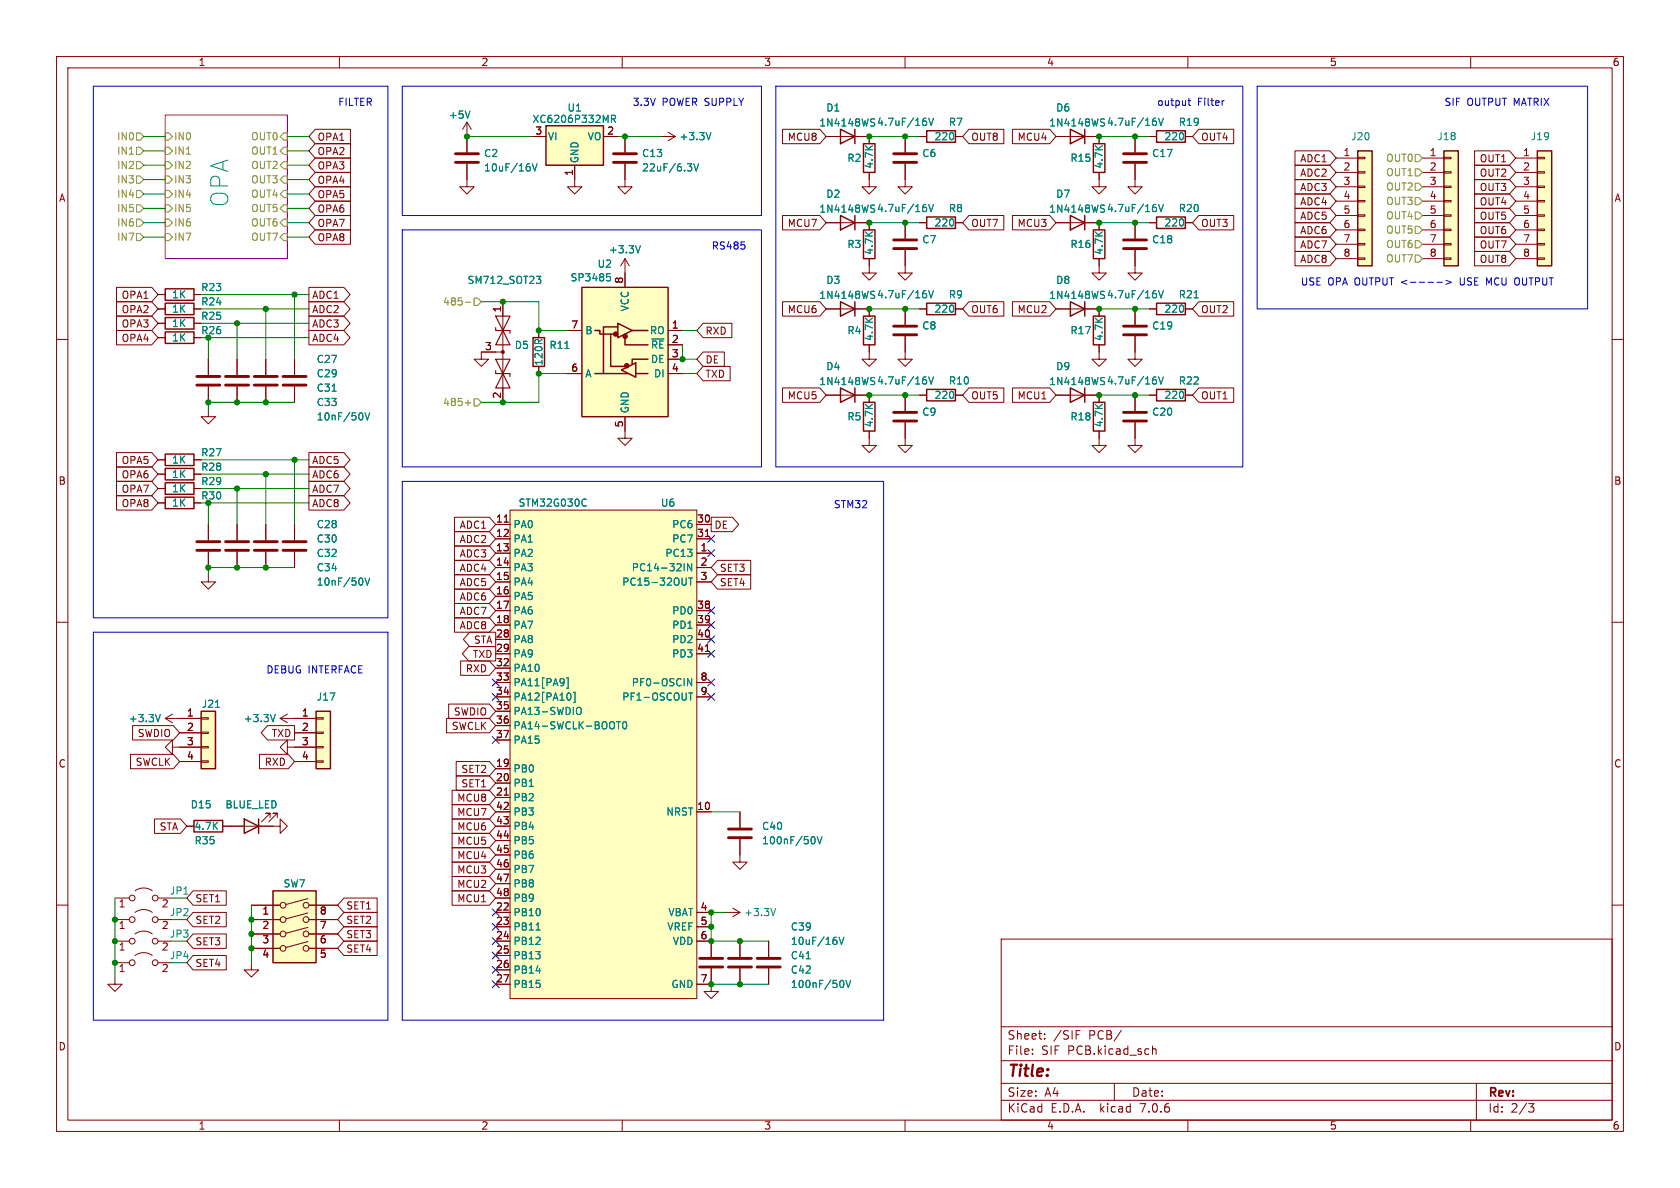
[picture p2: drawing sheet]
<svg xmlns="http://www.w3.org/2000/svg" width="297mm" height="210mm" viewBox="0 0 297 210" stroke-linecap="round" stroke-linejoin="round" font-family="sans-serif">
<g fill="none" stroke="#840000" stroke-width=".18">
<path d="M10 10h277v190h-277zM12 12h273v186h-273zM60 10v2M110 10v2M160 10v2M210 10v2M260 10v2M55.7 35.6h6.3v2.5h-6.3l-1.1-1.3zM55.7 38.1h6.3v2.5h-6.3l-1.1-1.2zM55.7 27.9h6.3v2.6h-6.3l-1.1-1.3zM55.7 30.5h6.3v2.5h-6.3l-1.1-1.2zM55.7 33h6.3v2.6h-6.3l-1.1-1.3z"/>
<path d="M55.7 25.4h6.3v2.5h-6.3l-1.1-1.2zM55.7 22.9h6.3v2.5h-6.3l-1.1-1.3zM82.5 29v4h1.3l-1.3 1.3-1.2-1.3h1.2M82.5 21.6l-.7 1.3M82.5 21.6v5.3M82.5 21.6l.8 1.3M94 24.1h2.5M101.6 29.2v3.8h1.3l-1.3 1.3-1.3-1.3h1.3M106.7 24.1h2.5M110.5 29v4h1.3l-1.3 1.3-1.3-1.3h1.3M110.5 24.1v2.8M116.8 24.1h2.6"/>
<path d="M118.1 23.4l1.3 .7M119.4 24.1l-1.3 .8M138.3 38.1h6.6l1.1 1.3-1.1 1.2h-6.6zM138.3 22.9h6.6l1.1 1.2-1.1 1.3h-6.6zM146 24.1h7.7v1.3M146 39.4h7.7v1.2M153.7 30.5v2.5h1.2l-1.2 1.3-1.3-1.3h1.3M160 29v4h1.3l-1.3 1.3-1.3-1.3h1.3M160 24.1v2.8M160 39.4v2.8M162.6 24.1h1.2M162.6 39.4h1.2"/>
<path d="M168.9 24.1h1.3M168.9 39.4h1.3M171.3 22.9h6.2v2.5h-6.2l-1.1-1.3zM171.3 38.1h6.2v2.5h-6.2l-1.1-1.2zM179 22.9h6.6l1.1 1.2-1.1 1.3h-6.6zM179 38.1h6.6l1.1 1.3-1.1 1.2h-6.6zM186.7 24.1h7.6v1.3M186.7 39.4h7.6v1.2M194.3 30.5v2.5h1.3l-1.3 1.3-1.3-1.3h1.3M200.7 29v4h1.2l-1.2 1.3-1.3-1.3h1.3M200.7 24.1v2.8M200.7 39.4v2.8"/>
<path d="M203.2 24.1h1.3M203.2 39.4h1.3M209.5 24.1h1.3M209.5 39.4h1.3M211.9 22.9h6.2v2.5h-6.2l-1.1-1.3zM211.9 38.1h6.2v2.5h-6.2l-1.1-1.2zM228.9 39.4h6.2l1.1 1.2-1.1 1.3h-6.2zM228.9 31.7h6.2l1.1 1.3-1.1 1.3h-6.2zM228.9 26.7h6.2l1.1 1.2-1.1 1.3h-6.2zM228.9 29.2h6.2l1.1 1.3-1.1 1.3h-6.2zM228.9 36.8h6.2l1.1 1.3-1.1 1.3h-6.2zM228.9 34.3h6.2l1.1 1.3-1.1 1.2h-6.2z"/>
<path d="M236.2 27.9h3.8M236.2 30.5h3.8M236.2 33h3.8M236.2 35.6h3.8M236.2 38.1h3.8M240 38h1.3v.2h-1.3zM240 35.4h1.3v.3h-1.3zM240 32.9h1.3v.2h-1.3zM240 30.4h1.3v.2h-1.3zM240 27.8h1.3v.3h-1.3zM251.5 27.9h3.8M251.5 30.5h3.8"/>
<path d="M251.5 33h3.8M251.5 35.6h3.8M251.5 38.1h3.8M255.3 38h1.2v.2h-1.2zM255.3 35.4h1.2v.3h-1.2zM255.3 32.9h1.2v.2h-1.2zM255.3 30.4h1.2v.2h-1.2zM255.3 27.8h1.2v.3h-1.2zM260.7 29.2h6.2l1.1 1.3-1.1 1.3h-6.2zM260.7 36.8h6.2l1.1 1.3-1.1 1.3h-6.2zM260.7 26.7h6.2l1.1 1.2-1.1 1.3h-6.2zM260.7 31.7h6.2l1.1 1.3-1.1 1.3h-6.2z"/>
<path d="M260.7 39.4h6.2l1.1 1.2-1.1 1.3h-6.2zM260.7 34.3h6.2l1.1 1.3-1.1 1.2h-6.2zM268 27.9h3.8M268 30.5h3.8M268 33h3.8M268 35.6h3.8M268 38.1h3.8M271.8 38h1.2v.2h-1.2zM271.8 35.4h1.2v.3h-1.2zM271.8 32.9h1.2v.2h-1.2zM271.8 30.4h1.2v.2h-1.2zM271.8 27.8h1.2v.3h-1.2z"/>
<path d="M10 60h2M20.6 55.9h6.2l1.1 1.3-1.1 1.2h-6.2zM20.6 58.4h6.2l1.1 1.3-1.1 1.3h-6.2zM20.6 50.8h6.2l1.1 1.3-1.1 1.2h-6.2zM20.6 53.3h6.2l1.1 1.3-1.1 1.3h-6.2zM27.9 54.6h1.3M27.9 52.1h1.3M27.9 59.7h1.3M27.9 57.2h1.3M34.3 54.6h1.3M34.3 52.1h1.3M34.3 59.7h1.3"/>
<path d="M34.3 57.2h1.3M54.6 58.4h6.2l1.1 1.3-1.1 1.3h-6.2zM54.6 55.9h6.2l1.1 1.3-1.1 1.2h-6.2zM54.6 53.3h6.2l1.1 1.3-1.1 1.3h-6.2zM54.6 50.8h6.2l1.1 1.3-1.1 1.2h-6.2zM55.7 40.6h6.3v2.6h-6.3l-1.1-1.3zM88.9 53.3v17.8M95.2 58.4v1.3M100.3 58.4h2.6M109.2 57.8h.1M110.5 45.7v5.1M110.5 45.7l.8 1.3"/>
<path d="M110.5 45.7l-.8 1.3M118.1 58.4h2.5M124.3 57.1h5.1v2.6h-5.1l-1.1-1.3zM138.3 53.3h6.6l1.1 1.3-1.1 1.3h-6.6zM146 54.6h7.7v1.3M153.7 45.7v2.6h1.2l-1.2 1.2-1.3-1.2h1.3M160 59.4v4.1h1.3l-1.3 1.3-1.3-1.3h1.3M160 44.2v4.1h1.3l-1.3 1.2-1.3-1.2h1.3M160 54.6v2.8M162.6 54.6h1.2M168.9 54.6h1.3M171.3 53.3h6.2v2.6h-6.2l-1.1-1.3z"/>
<path d="M179 53.3h6.6l1.1 1.3-1.1 1.3h-6.6zM186.7 54.6h7.6v1.3M194.3 45.7v2.6h1.3l-1.3 1.2-1.3-1.2h1.3M200.7 44.2v4.1h1.2l-1.2 1.2-1.3-1.2h1.3M200.7 59.4v4.1h1.2l-1.2 1.3-1.3-1.3h1.3M200.7 54.6v2.8M203.2 54.6h1.3M209.5 54.6h1.3M211.9 53.3h6.2v2.6h-6.2l-1.1-1.3zM228.9 41.9h6.2l1.1 1.3-1.1 1.3h-6.2zM228.9 44.4h6.2l1.1 1.3-1.1 1.3h-6.2zM236.2 40.6h3.8"/>
<path d="M236.2 43.2h3.8M236.2 45.7h3.8M240 45.6h1.3v.2h-1.3zM240 43.1h1.3v.2h-1.3zM240 40.5h1.3v.3h-1.3zM251.5 40.6h3.8M251.5 43.2h3.8M251.5 45.7h3.8M255.3 45.6h1.2v.2h-1.2zM255.3 43.1h1.2v.2h-1.2zM255.3 40.5h1.2v.3h-1.2zM260.7 41.9h6.2l1.1 1.3-1.1 1.3h-6.2z"/>
<path d="M260.7 44.4h6.2l1.1 1.3-1.1 1.3h-6.2zM268 40.6h3.8M268 43.2h3.8M268 45.7h3.8M271.8 45.6h1.2v.2h-1.2zM271.8 43.1h1.2v.2h-1.2zM271.8 40.5h1.2v.3h-1.2zM285 60h2M36.8 72.4v1.3h1.3l-1.3 1.2-1.2-1.2h1.2M36.8 63.5v2.8M36.8 68.3v2.8M41.9 63.5v2.8"/>
<path d="M41.9 68.3v2.8M47 63.5v2.8M47 68.3v2.8M52.1 63.5v2.8M52.1 68.3v2.8M88.9 62.2h-3.8v1.3h-1.3l1.3 1.3 1.3-1.3h-1.3M95.2 64.8v1.2M100.3 66h2.6M110.5 73.7v3.8h-1.3l1.3 1.2 1.3-1.2h-1.3M118.1 61h2.5M118.1 63.5h2.5M118.1 66h2.5"/>
<path d="M124.3 64.8h4.8v2.5h-4.8l-1.1-1.3zM124.3 62.2h3.8v2.6h-3.8l-1.1-1.3zM138.3 68.6h6.6l1.1 1.3-1.1 1.2h-6.6zM146 69.9h7.7v1.2M153.7 61v2.5h1.2l-1.2 1.3-1.3-1.3h1.3M153.7 76.2v2.5h1.2l-1.2 1.3-1.3-1.3h1.3M160 74.7v4h1.3l-1.3 1.3-1.3-1.3h1.3M160 69.9v2.7M162.6 69.9h1.2M168.9 69.9h1.3M171.3 68.6h6.2v2.5h-6.2l-1.1-1.2zM179 68.6h6.6l1.1 1.3-1.1 1.2h-6.6z"/>
<path d="M186.7 69.9h7.6v1.2M194.3 61v2.5h1.3l-1.3 1.3-1.3-1.3h1.3M194.3 76.2v2.5h1.3l-1.3 1.3-1.3-1.3h1.3M200.7 74.7v4h1.2l-1.2 1.3-1.3-1.3h1.3M200.7 69.9v2.7M203.2 69.9h1.3M209.5 69.9h1.3M211.9 68.6h6.2v2.5h-6.2l-1.1-1.2zM20.6 87.6h6.2l1.1 1.3-1.1 1.3h-6.2zM20.6 80h6.2l1.1 1.3-1.1 1.3h-6.2zM20.6 85.1h6.2l1.1 1.3-1.1 1.2h-6.2zM20.6 82.5h6.2l1.1 1.3-1.1 1.3h-6.2z"/>
<path d="M27.9 81.3h1.3M27.9 86.4h1.3M27.9 83.8h1.3M27.9 88.9h1.3M34.3 81.3h1.3M34.3 86.4h1.3M34.3 83.8h1.3M34.3 88.9h1.3M36.8 92.7v2.8M36.8 97.5v2.8M41.9 92.7v2.8M41.9 97.5v2.8"/>
<path d="M47 92.7v2.8M47 97.5v2.8M52.1 92.7v2.8M52.1 97.5v2.8M54.6 80h6.2l1.1 1.3-1.1 1.3h-6.2zM54.6 82.5h6.2l1.1 1.3-1.1 1.3h-6.2zM54.6 85.1h6.2l1.1 1.3-1.1 1.2h-6.2zM54.6 87.6h6.2l1.1 1.3-1.1 1.3h-6.2zM80.3 96.5h6.2l1.1 1.3-1.1 1.3h-6.2zM80.3 94h6.2l1.1 1.3-1.1 1.2h-6.2zM80.3 99.1h6.2l1.1 1.2-1.1 1.3h-6.2zM80.3 91.4h6.2l1.1 1.3-1.1 1.3h-6.2z"/>
<path d="M87.6 97.8h2.6M87.6 92.7h2.6M87.6 95.3h2.6M89.1 92.3h.8M90.2 90.2h33v86.3h-33zM123.2 97.8h2.5M123.2 92.7h2.5M123.2 95.3h2.5M124.7 94.8h.7M125.7 91.4h3.8l1.1 1.3-1.1 1.3h-3.8zM126.8 99.1h5.9v2.5h-5.9l-1.1-1.3zM10 110h2"/>
<path d="M36.8 101.6v1.3h1.3l-1.3 1.2-1.2-1.2h1.2M80.3 104.1h6.2l1.1 1.3-1.1 1.3h-6.2zM80.3 101.6h6.2l1.1 1.3-1.1 1.2h-6.2zM80.3 109.2h6.2l1.1 1.3-1.1 1.3h-6.2zM80.3 106.7h6.2l1.1 1.3-1.1 1.2h-6.2zM81.4 116.8h5.1l1.1 1.3-1.1 1.3h-5.1zM82.8 114.3h4.8v2.5h-4.8l-1.1-1.2zM83 111.8h4.6v2.5h-4.6l-1.1-1.3zM87.6 100.3h2.6M87.6 102.9h2.6M87.6 105.4h2.6M87.6 108h2.6"/>
<path d="M87.6 110.5h2.6M87.6 113h2.6M87.6 115.6h2.6M87.6 118.1h2.6M123.2 100.3h2.5M123.2 102.9h2.5M123.2 108h2.5M123.2 110.5h2.5M123.2 113h2.5M123.2 115.6h2.5M124.7 115.2h.7M126.8 101.6h5.9v2.5h-5.9l-1.1-1.2z"/>
<path d="M285 110h2M23.1 133.3h7.5l1.1 1.3-1.1 1.3h-7.5zM23.4 128.3h7.2l1.1 1.2-1.1 1.3h-7.2zM29.2 127h6.4M29.2 127l1.3 .8M30.5 132.1v-1.3l-1.3 1.3 1.3 1.3v-1.3h5.1M30.5 126.2l-1.3 .8M31.7 129.5h3.9M31.7 134.6h3.9M35.6 134.5h1.2v.2h-1.2zM35.6 132h1.2v.2h-1.2zM35.6 129.4h1.2v.3h-1.2z"/>
<path d="M35.6 126.9h1.2v.2h-1.2zM45.9 133.3h5.1l1.1 1.3-1.1 1.3h-5.1zM47.3 128.3h4.8v2.5h-4.8l-1.1-1.3zM49.5 127h6.4M49.5 127l1.3 .8M50.8 132.1v-1.3l-1.3 1.3 1.3 1.3v-1.3h5.1M50.8 126.2l-1.3 .8M52.1 129.5h3.8M52.1 134.6h3.8M55.9 134.5h1.2v.2h-1.2zM55.9 132h1.2v.2h-1.2zM55.9 129.4h1.2v.3h-1.2z"/>
<path d="M55.9 126.9h1.2v.2h-1.2zM79 127h7.5l1.1 1.3-1.1 1.2h-7.5zM79.3 124.5h7.2l1.1 1.2-1.1 1.3h-7.2zM79.9 139.7h6.6l1.1 1.3-1.1 1.2h-6.6zM80.6 137.2h5.9l1.1 1.2-1.1 1.3h-5.9zM80.6 134.6h5.9l1.1 1.3-1.1 1.3h-5.9zM87.6 135.9h2.6M87.6 138.4h2.6M87.6 120.7h2.6M87.6 123.2h2.6M87.6 125.7h2.6M87.6 128.3h2.6"/>
<path d="M87.6 130.8h2.6M123.2 120.7h2.5M123.2 123.2h2.5M10 160h2M20.3 158.8h2.6M23.9 157.5a2.54 2.54 0 0 1 3 0M27.3 144.8h4.6l1.1 1.3-1.1 1.2h-4.6zM27.9 158.8h2.6M33 146.1h1.3M34.1 157.5h5.9v2.5h-5.9l-1.1-1.2zM39.4 146.1h10.1v-1.3l1.3 1.3-1.3 1.2v-1.2M47.8 144.5v-.7h-.8h.8l-1.6 1.5"/>
<path d="M49 144.5v-.7h-.7h.7l-1.5 1.5M54.4 158.9l-3.9 1M60.8 158.7h5.9v2.6h-5.9l-1.1-1.3zM79.9 154.9h6.6l1.1 1.3-1.1 1.3h-6.6zM79.9 152.4h6.6l1.1 1.3-1.1 1.2h-6.6zM79.9 147.3h6.6l1.1 1.3-1.1 1.3h-6.6zM79.9 149.9h6.6l1.1 1.2-1.1 1.3h-6.6zM79.9 157.5h6.6l1.1 1.3-1.1 1.2h-6.6zM79.9 142.2h6.6l1.1 1.3-1.1 1.3h-6.6zM79.9 144.8h6.6l1.1 1.3-1.1 1.2h-6.6zM87.6 146.1h2.6M87.6 143.5h2.6"/>
<path d="M87.6 141h2.6M87.6 148.6h2.6M87.6 151.1h2.6M87.6 153.7h2.6M87.6 156.2h2.6M87.6 158.8h2.6M89.1 140.6h.8M123.2 143.5h2.5M130.8 148.3v4.1h1.3l-1.3 1.3-1.3-1.3h1.3M130.8 143.5v2.8M285 160h2M20.3 172.7v1.3h1.3l-1.3 1.3-1.3-1.3h1.3"/>
<path d="M20.3 162.6h2.6M20.3 166.4h2.6M20.3 170.2h2.6M23.9 161.3a2.54 2.54 0 0 1 3 0M23.9 165.1a2.54 2.54 0 0 1 3 0M23.9 168.9a2.54 2.54 0 0 1 3 0M27.9 162.6h2.6M27.9 166.4h2.6M27.9 170.2h2.6M34.1 165.1h5.9v2.5h-5.9l-1.1-1.2zM34.1 168.9h5.9v2.6h-5.9l-1.1-1.3zM34.1 161.3h5.9v2.5h-5.9l-1.1-1.2z"/>
<path d="M44.4 170.2v1.3h1.3l-1.3 1.2-1.2-1.2h1.2M44.4 160h5.1M44.4 162.6h5.1M44.4 165.1h5.1M44.4 167.6h5.1M54.4 166.4l-3.9 1.1M54.4 163.9l-3.9 1.1M54.4 161.4l-3.9 1M54.6 160h5.1M54.6 162.6h5.1M54.6 165.1h5.1M54.6 167.6h5.1"/>
<path d="M60.8 166.4h5.9v2.5h-5.9l-1.1-1.3zM60.8 163.8h5.9v2.6h-5.9l-1.1-1.3zM60.8 161.3h5.9v2.5h-5.9l-1.1-1.2zM87.6 166.4h2.6M87.6 161.3h2.6M87.6 163.8h2.6M87.6 168.9h2.6M87.6 171.5h2.6M87.6 174h2.6M123.2 166.4h2.5v2.8M123.2 161.3h2.5M123.2 163.8h2.5"/>
<path d="M123.2 174h2.5M125.7 174v1.3h1.3l-1.3 1.2-1.2-1.2h1.2M125.7 171.2v2.8M128.3 161.3h2.5M129.5 160.5l1.3 .8M130.8 166.4v2.8M130.8 171.2v2.8M130.8 161.3l-1.3 .8M135.9 166.4v2.8M135.9 171.2v2.8M177 166h108v32h-108zM60 198v2"/>
<path d="M110 198v2M160 198v2M177 194.5h108M177 191.5h108M177 187.5h108M177 181.5h108M182.5 186.3v.1M182.5 185.5v.1M184.7 183.6v.1M184.7 182.8v.1M190.2 182.9h.5M190.2 182.2h.8"/>
<path d="M197 191.5v3M198.2 182.1l-1.2 2M203.7 184.9v1.5M203.7 185.5l.3-.1 .3 .1 .1 .9M210 198v2M260 198v2M261 191.5v6.5M270.2 195.1h1l-.5 .6 .4 .1 .1 .5-.3 .3h-.4"/>
<circle cx="23.4" cy="158.8" r=".51"/>
<circle cx="27.4" cy="158.8" r=".51"/>
<circle cx="23.4" cy="170.2" r=".51"/>
<circle cx="23.4" cy="162.6" r=".51"/>
<circle cx="23.4" cy="166.4" r=".51"/>
<circle cx="27.4" cy="170.2" r=".51"/>
<circle cx="27.4" cy="162.6" r=".51"/>
<circle cx="27.4" cy="166.4" r=".51"/>
<circle cx="50" cy="162.6" r=".51"/>
<circle cx="50" cy="165.1" r=".51"/>
<circle cx="50" cy="160" r=".51"/>
<circle cx="50" cy="167.6" r=".51"/>
<circle cx="54.1" cy="162.6" r=".51"/>
<circle cx="54.1" cy="167.6" r=".51"/>
<circle cx="54.1" cy="165.1" r=".51"/>
<circle cx="54.1" cy="160" r=".51"/>
</g>
<path d="M29.2 20.3h21.6v25.4h-21.6z" fill="#fff" stroke="#fff" stroke-width=".18"/>
<path d="M29.2 20.3h21.6v25.4h-21.6z" fill="none" stroke="#840084" stroke-width=".18"/>
<g fill="none" stroke="#848400" stroke-width=".18">
<path d="M24.1 33.7h.7l.6 .6-.6 .6h-.7zM24.1 38.7h.7l.6 .7-.6 .6h-.7zM24.1 26h.7l.6 .7-.6 .6h-.7zM24.1 28.6h.7l.6 .6-.6 .6h-.7zM24.1 23.5h.7l.6 .6-.6 .7h-.7zM24.1 31.1h.7l.6 .7-.6 .6h-.7zM24.1 36.2h.7l.6 .6-.6 .7h-.7zM29.2 38.7h.6l.7 .7-.7 .6h-.6zM29.2 23.5h.6l.7 .6-.7 .7h-.6zM29.2 26h.6l.7 .7-.7 .6h-.6zM29.2 28.6h.6l.7 .6-.7 .6h-.6zM29.2 31.1h.6l.7 .7-.7 .6h-.6z"/>
<path d="M29.2 33.7h.6l.7 .6-.7 .6h-.6zM29.2 36.2h.6l.7 .6-.7 .7h-.6zM50.2 38.7h.6v1.3h-.6l-.7-.6zM50.2 36.2h.6v1.3h-.6l-.7-.7zM50.2 33.7h.6v1.2h-.6l-.7-.6zM50.2 31.1h.6v1.3h-.6l-.7-.6zM50.2 26h.6v1.3h-.6l-.7-.6zM50.2 28.6h.6v1.2h-.6l-.7-.6zM50.2 23.5h.6v1.3h-.6l-.7-.7zM250.2 34.9h.6l.7 .7-.7 .6h-.6zM250.2 29.8h.6l.7 .7-.7 .6h-.6zM250.2 37.5h.6l.7 .6-.7 .6h-.6z"/>
<path d="M250.2 32.4h.6l.7 .6-.7 .7h-.6zM250.2 27.3h.6l.7 .6-.7 .7h-.6zM24.1 41.3h.7l.6 .6-.6 .6h-.7zM29.2 41.3h.6l.7 .6-.7 .6h-.6zM50.2 41.3h.6v1.2h-.6l-.7-.6zM82.3 53.4h.9M83.8 52.7h.7l.6 .6-.6 .7h-.7zM250.2 45.1h.6l.7 .6-.7 .7h-.6zM250.2 40h.6l.7 .6-.7 .7h-.6zM250.2 42.5h.6l.7 .7-.7 .6h-.6zM82.3 71.2h.9M83.8 70.5h.7l.6 .6-.6 .7h-.7z"/>
</g>
<g fill="none" stroke="#840000" stroke-width=".25">
<path d="M96.5 22.2h10.2v7h-10.2zM148.6 22.9l2.5 1.2-2.5 1.3zM148.6 38.1l2.5 1.3-2.5 1.2zM151.1 22.9v2.5M151.1 38.1v2.5M152.7 25.4h2v5.1h-2zM163.8 38.4h5.1v2h-5.1zM163.8 23.1h5.1v2h-5.1zM189.2 38.1l2.6 1.3-2.6 1.2zM189.2 22.9l2.6 1.2-2.6 1.3zM191.8 22.9v2.5M191.8 38.1v2.5"/>
<path d="M193.3 25.4h2v5.1h-2zM204.5 23.1h5v2h-5zM204.5 38.4h5v2h-5zM240 26.7h2.6v20.3h-2.6zM255.3 26.7h2.5v20.3h-2.5zM271.8 26.7h2.5v20.3h-2.5zM29.2 51.1h5.1v2h-5.1zM29.2 53.6h5.1v2h-5.1zM29.2 58.7h5.1v2h-5.1zM29.2 56.1h5.1v2.1h-5.1zM94.2 59.7h2.1v5.1h-2.1zM102.9 50.8h15.2v22.9h-15.2z"/>
<path d="M105.2 58.4h.8v.7h2.6M107.9 59.1v5.7h2.6M109.2 57.8h-2.5v8.2M109.2 57.2l2.6 1.2-2.6 1.3zM110.5 59.7v1.3h4.1M111.8 58.4h2.8M148.6 53.3l2.5 1.3-2.5 1.3zM151.1 53.3v2.6M152.7 55.9h2v5.1h-2zM152.7 40.6h2v5.1h-2zM163.8 53.6h5.1v2h-5.1zM189.2 53.3l2.6 1.3-2.6 1.3z"/>
<path d="M191.8 53.3v2.6M193.3 40.6h2v5.1h-2zM193.3 55.9h2v5.1h-2zM204.5 53.6h5v2h-5zM105.2 66h5.9M109.9 65.4l2.5-1.3v2.6zM111.8 64.2v.2M112.4 66h2.2M114.6 63.5h-2.8v.6M148.6 68.6l2.5 1.3-2.5 1.2zM151.1 68.6v2.5M152.7 71.1h2v5.1h-2z"/>
<path d="M163.8 68.8h5.1v2.1h-5.1zM189.2 68.6l2.6 1.3-2.6 1.2zM191.8 68.6v2.5M193.3 71.1h2v5.1h-2zM204.5 68.8h5v2.1h-5zM29.2 80.3h5.1v2h-5.1zM29.2 85.3h5.1v2.1h-5.1zM29.2 82.8h5.1v2h-5.1zM29.2 87.9h5.1v2h-5.1zM35.6 125.7h2.5v10.2h-2.5zM55.9 125.7h2.5v10.2h-2.5zM34.3 145h5.1v2.1h-5.1z"/>
<path d="M43.2 144.8l2.5 1.3-2.5 1.2zM45.7 144.8v2.5M48.3 157.5h7.6v12.7h-7.6z"/>
</g>
<g fill="none" stroke="#840000" stroke-width=".51">
<path d="M80.5 27.2h4.1M80.5 28.7h4.1M108.5 27.2h4M108.5 28.7h4M158 27.2h4.1M158 28.7h4.1M198.6 27.2h4.1M198.6 28.7h4.1M158 42.4h4.1M158 43.9h4.1M158 57.7h4.1M158 59.2h4.1"/>
<path d="M198.6 42.4h4.1M198.6 43.9h4.1M198.6 57.7h4.1M198.6 59.2h4.1M34.8 68.1h4.1M34.8 66.5h4.1M39.9 68.1h4M39.9 66.5h4M45 68.1h4M45 66.5h4M50 68.1h4.1M50 66.5h4.1"/>
<path d="M158 72.9h4.1M158 74.4h4.1M198.6 72.9h4.1M198.6 74.4h4.1M34.8 97.3h4.1M34.8 95.8h4.1M39.9 97.3h4M39.9 95.8h4M45 97.3h4M45 95.8h4M50 97.3h4.1M50 95.8h4.1"/>
<path d="M128.8 148.1h4M128.8 146.6h4M123.7 170.9h4.1M123.7 169.4h4.1M128.8 170.9h4M128.8 169.4h4M133.9 170.9h4M133.9 169.4h4"/>
</g>
<g fill="none" stroke="#008484" stroke-width=".18">
<path d="M83.1 19.6l-.4 1.3M93.7 29.6v.5M94.1 29l.4 1.2 .5-1.2M108.1 21h.6l.1-.2v-.3l-.7-.1v1.2M108.4 21l.4 .6M121.5 29h.8l-.4 .4M122 29.4l.3 .3v.3l-.3 .2M122.7 29l.4 1.2 .4-1.2M125.7 23.4l-.4 1.3M163.5 20.9h.2M163.5 36.1h.2M163.6 21.4l.2 .2v.3l-.2 .3"/>
<path d="M163.6 36.6l.2 .3v.3l-.2 .2M164.2 20.9l.4 1.3 .4-1.3M164.2 36.1l.4 1.3 .4-1.3M204.1 20.9h.2M204.1 36.1h.2M204.2 36.6l.3 .3v.3l-.3 .2M204.2 21.4l.3 .2v.3l-.3 .3M204.8 36.1l.4 1.3 .5-1.3M204.8 20.9l.4 1.3 .5-1.3M94.8 48.8h.8l-.4 .5 .3 .1 .1 .5-.2 .2h-.4M107.3 48.4h.6M107.4 48.9h.3l.2 .2-.1 .5-.4 .1"/>
<path d="M113.2 43.4l-.4 1.3M163.5 51.4h.2M163.6 51.9l.2 .2v.3l-.2 .2M164.2 51.4l.4 1.2 .4-1.2M204.1 51.4h.2M204.2 51.9l.3 .2v.3l-.3 .2M204.8 51.4l.4 1.2 .5-1.2M211.1 52.6h.7M58.7 69.2h.7M64.1 73.2v.8M64.5 73l.4 1.2 .5-1.2M99.9 61.6h.7"/>
<path d="M163.5 66.6h.2M163.6 67.1l.2 .2v.3l-.2 .3M164.2 66.6l.4 1.3 .4-1.3M204.1 66.6h.2M204.2 67.1l.3 .2v.3l-.3 .3M204.8 66.6l.4 1.3 .5-1.3M103.4 88.2l.3 .1M103.7 89.4l-.3 .1M120.9 99.6v1.3M122.3 99.6v1.3l-.7-1.3v1.3M64.1 102.4v.8M64.5 102.2l.4 1.2 .5-1.2"/>
<path d="M100.2 119.8h.3v1.9h-.3M121.3 102.2v1l-.1 .2M121.7 102.2h.8M122.1 102.2v1.2M122.3 120v1.2l-.7-1.2v1.2M28.3 126.3l-.4 1.3M38.1 125h.7M48.7 126.3l-.5 1.3M100.8 122.6l.1 .4-.1 .6M101.4 122.4h.3v1.8h-.3M102.1 125.1l.1-.1a.43 .43 0 0 1 .6 .5v.4a.42 .42 0 0 1-.3 .4 .42 .42 0 0 1-.4-.1M109 127.6h.7"/>
<path d="M109.3 127.6v1.2M110.2 127.7l.2-.1a.68 .68 0 0 1 .4 .6 .68 .68 0 0 1-.4 .6l-.2-.1-.1-.3zM121.7 122.5h.8M122.1 122.5v1.3M143.8 147.9a.79 .79 0 0 1 0 1.3M144.5 147.9l.4 1.3 .4-1.3M94.8 164.4h.7M137.1 160.6l-.4 1.3M142.5 169.5h.8M147.9 166.3v.5M148.3 165.7l.5 1.2 .4-1.2M148.9 173.3a.79 .79 0 0 1 0 1.3"/>
<path d="M149.5 173.3l.5 1.3 .4-1.3"/>
</g>
<g fill="#ffffc2" stroke="#ffffc2" stroke-width=".18">
<path d="M96.5 22.2h10.2v7h-10.2z"/>
<path d="M35.6 125.7h2.5v10.2h-2.5z"/>
<path d="M48.3 157.5h7.6v12.7h-7.6z"/>
<path d="M90.2 90.2h33v86.3h-33z"/>
<path d="M255.3 26.7h2.5v20.3h-2.5z"/>
<path d="M102.9 50.8h15.2v22.9h-15.2z"/>
<path d="M55.9 125.7h2.5v10.2h-2.5z"/>
<path d="M271.8 26.7h2.5v20.3h-2.5z"/>
<path d="M240 26.7h2.6v20.3h-2.6z"/>
</g>
<g fill="#840000" stroke="#840000" stroke-width=".25">
<circle cx="110.8" cy="64.6" r=".36"/>
<circle cx="110.5" cy="59.5" r=".36"/>
<circle cx="108.8" cy="59.1" r=".36"/>
</g>
<path d="M87.6 57.9v.5h2.6v.5M87.6 55.9l2.6 5.1h-2.6l2.6-5.1zM87.6 65.5v.5h2.6v.5M87.6 63.5h2.6l-2.6 5.1h2.6z" fill="none" stroke="#840000" stroke-width=".2"/>
<circle cx="88.9" cy="62.2" r=".25" fill="#840000" stroke="#840000" stroke-width=".18"/>
<g fill="none" stroke="#0000c2" stroke-width=".18">
<path d="M16.5 15.2h52.1v94h-52.1zM71.1 15.2h63.5v22.9h-63.5zM137.2 15.2h82.5v67.4h-82.5zM210 17.8h.5M210.2 17.4v1.1l.3 .1M216.4 17.8l-.2 .1M222.2 15.2h58.5v39.4h-58.5zM71.1 40.6h63.5v42h-63.5zM131.6 43.4v.5M252.5 49.9h.9M254 49.9h1M255.6 49.5l1 .4-1 .4"/>
<path d="M71.1 85.1h85.1v95.2h-85.1zM16.5 111.8h52.1v68.5h-52.1z"/>
</g>
<g fill="none" stroke="#008400" stroke-width=".18">
<path d="M25.4 39.4h3.8M25.4 24.1h3.8M25.4 26.7h3.8M25.4 29.2h3.8M25.4 31.8h3.8M25.4 34.3h3.8M25.4 36.8h3.8M50.8 39.4h3.8M50.8 24.1h3.8M50.8 26.7h3.8M50.8 29.2h3.8M50.8 31.8h3.8"/>
<path d="M50.8 34.3h3.8M50.8 36.8h3.8M82.5 24.1h11.5M109.2 24.1h7.6M153.7 39.4h8.9M153.7 24.1h8.9M194.3 39.4h8.9M194.3 24.1h8.9M25.4 41.9h3.8M35.6 54.6h19M35.6 57.2h19M35.6 52.1h19"/>
<path d="M41.9 57.2v6.3M47 54.6v8.9M50.8 41.9h3.8M52.1 52.1v11.4M54.6 59.7h-17.8v3.8M85.1 53.3h10.1v5.1h5.1M120.6 58.4h2.6M153.7 54.6h8.9M194.3 54.6h8.9M52.1 71.1h-15.3v1.3M100.3 66h-5.1v5.1h-10.1M120.6 66h2.6"/>
<path d="M120.6 61v2.5h2.6M153.7 69.9h8.9M194.3 69.9h8.9M35.6 81.3h19M35.6 86.4h19M35.6 83.8h19M41.9 86.4v6.3M47 83.8v8.9M52.1 81.3v11.4M54.6 88.9h-17.8v3.8M52.1 100.3h-15.3v1.3M20.3 158.8v13.9"/>
<path d="M125.7 143.5h5.1M44.4 160v10.2M125.7 174h10.2M128.3 161.3h-2.6v5.1h10.2"/>
</g>
<g fill="none" stroke="#000084" stroke-width=".18">
<path d="M125.1 94.6l1.2 1.3M125.1 97.2l1.2 1.2M126.3 94.6l-1.2 1.3M126.3 97.2l-1.2 1.2M125.1 112.4l1.2 1.2M125.1 115l1.2 1.2M125.1 107.3l1.2 1.3M125.1 109.9l1.2 1.2M126.3 112.4l-1.2 1.2M126.3 115l-1.2 1.2M126.3 107.3l-1.2 1.3M126.3 109.9l-1.2 1.2"/>
<path d="M87 120l1.2 1.3M87 130.2l1.2 1.2M87 122.6l1.2 1.2M88.2 120l-1.2 1.3M88.2 130.2l-1.2 1.2M88.2 122.6l-1.2 1.2M125.1 120l1.2 1.3M125.1 122.6l1.2 1.2M126.3 120l-1.2 1.3M126.3 122.6l-1.2 1.2M87 173.4l1.2 1.2M87 168.3l1.2 1.2"/>
<path d="M87 170.8l1.2 1.3M87 165.8l1.2 1.2M87 163.2l1.2 1.2M87 160.7l1.2 1.2M88.2 173.4l-1.2 1.2M88.2 168.3l-1.2 1.2M88.2 170.8l-1.2 1.3M88.2 165.8l-1.2 1.2M88.2 163.2l-1.2 1.2M88.2 160.7l-1.2 1.2"/>
</g>
<g fill="#008400" stroke="#008400" stroke-width=".18">
<circle cx="47" cy="54.6" r=".46"/>
<circle cx="52.1" cy="52.1" r=".46"/>
<circle cx="47" cy="71.1" r=".46"/>
<circle cx="36.8" cy="59.7" r=".46"/>
<circle cx="41.9" cy="57.2" r=".46"/>
<circle cx="41.9" cy="71.1" r=".46"/>
<circle cx="36.8" cy="71.1" r=".46"/>
<circle cx="52.1" cy="81.3" r=".46"/>
<circle cx="36.8" cy="100.3" r=".46"/>
<circle cx="41.9" cy="100.3" r=".46"/>
<circle cx="41.9" cy="86.4" r=".46"/>
<circle cx="47" cy="83.8" r=".46"/>
<circle cx="36.8" cy="88.9" r=".46"/>
<circle cx="47" cy="100.3" r=".46"/>
<circle cx="20.3" cy="170.2" r=".46"/>
<circle cx="20.3" cy="166.4" r=".46"/>
<circle cx="20.3" cy="162.6" r=".46"/>
<circle cx="44.4" cy="165.1" r=".46"/>
<circle cx="44.4" cy="162.6" r=".46"/>
<circle cx="44.4" cy="167.6" r=".46"/>
<circle cx="194.3" cy="39.4" r=".46"/>
<circle cx="200.7" cy="39.4" r=".46"/>
<circle cx="200.7" cy="24.1" r=".46"/>
<circle cx="194.3" cy="24.1" r=".46"/>
<circle cx="194.3" cy="69.9" r=".46"/>
<circle cx="200.7" cy="69.9" r=".46"/>
<circle cx="200.7" cy="54.6" r=".46"/>
<circle cx="194.3" cy="54.6" r=".46"/>
<circle cx="160" cy="39.4" r=".46"/>
<circle cx="160" cy="24.1" r=".46"/>
<circle cx="153.7" cy="24.1" r=".46"/>
<circle cx="153.7" cy="39.4" r=".46"/>
<circle cx="153.7" cy="54.6" r=".46"/>
<circle cx="160" cy="54.6" r=".46"/>
<circle cx="153.7" cy="69.9" r=".46"/>
<circle cx="160" cy="69.9" r=".46"/>
<circle cx="95.2" cy="58.4" r=".46"/>
<circle cx="95.2" cy="66" r=".46"/>
<circle cx="88.9" cy="71.1" r=".46"/>
<circle cx="88.9" cy="53.3" r=".46"/>
<circle cx="125.7" cy="174" r=".46"/>
<circle cx="125.7" cy="166.4" r=".46"/>
<circle cx="125.7" cy="163.8" r=".46"/>
<circle cx="125.7" cy="161.3" r=".46"/>
<circle cx="130.8" cy="174" r=".46"/>
<circle cx="130.8" cy="166.4" r=".46"/>
<circle cx="120.6" cy="63.5" r=".46"/>
<circle cx="110.5" cy="24.1" r=".46"/>
<circle cx="82.5" cy="24.1" r=".46"/>
</g>
<text font-size="4.2" fill="#008484" x="40.6" y="36.8" transform="rotate(-90 40.6 36.8)">OPA</text>
<text font-size="2.8" fill="#840000" x="178" y="190.9">Title:</text>
<g font-size="2.1" fill="#840000">
<text x="178" y="184">Sheet:</text>
<text x="186.2" y="184">/SIF</text>
<text x="192.5" y="184">PCB/</text>
<text x="178" y="186.7">File:</text>
<text x="184.1" y="186.7">SIF</text>
<text x="188.8" y="186.7">PCB.kicad_sch</text>
<text x="178" y="196.9">KiCad</text>
<text x="178" y="194.1">Size:</text>
<text x="184.7" y="194.1">A4</text>
<text x="185.7" y="196.9">E.D.A.</text>
<text x="194.6" y="196.9">kicad</text>
<text x="200" y="194.1">Date:</text>
<text x="201.8" y="196.9">7.0.6</text>
<text x="263" y="194.3">Rev:</text>
<text x="263" y="196.9">Id:</text>
<text x="267.1" y="196.9">2/3</text>
</g>
<g font-size="1.8" fill="#840000">
<text x="35" y="11.9">1</text>
<text x="85" y="11.9">2</text>
<text x="135" y="11.9">3</text>
<text x="185" y="11.9">4</text>
<text x="235" y="11.9">5</text>
<text x="285" y="11.9">6</text>
<text x="94.5" y="23.9">3</text>
<text x="107.2" y="23.9">2</text>
<text x="56" y="27.6">OPA2</text>
<text x="56" y="25.1">OPA1</text>
<text x="139.2" y="25.1">MCU8</text>
<text x="171.6" y="25.1">OUT8</text>
<text x="179.8" y="25.1">MCU4</text>
<text x="212.2" y="25.1">OUT4</text>
<text x="229.7" y="28.9">ADC1</text>
<text x="237.4" y="27.7">1</text>
<text x="252.7" y="27.7">1</text>
<text x="261.5" y="28.9">OUT1</text>
<text x="269.2" y="27.7">1</text>
<text x="10.3" y="35.9">A</text>
<text x="56" y="30.2">OPA3</text>
<text x="56" y="32.7">OPA4</text>
<text x="56" y="35.2">OPA5</text>
<text x="101.3" y="31.2" transform="rotate(-90 101.3 31.2)">1</text>
<text x="229.7" y="34">ADC3</text>
<text x="229.7" y="31.4">ADC2</text>
<text x="237.4" y="30.2">2</text>
<text x="237.4" y="32.8">3</text>
<text x="237.4" y="35.3">4</text>
<text x="252.7" y="30.2">2</text>
<text x="252.7" y="32.8">3</text>
<text x="252.7" y="35.3">4</text>
<text x="261.5" y="31.4">OUT2</text>
<text x="261.5" y="34">OUT3</text>
<text x="269.2" y="30.2">2</text>
<text x="269.2" y="32.8">3</text>
<text x="269.2" y="35.3">4</text>
<text x="285.3" y="35.9">A</text>
<text x="56" y="37.8">OPA6</text>
<text x="56" y="40.3">OPA7</text>
<text x="139.2" y="40.3">MCU7</text>
<text x="171.6" y="40.3">OUT7</text>
<text x="179.8" y="40.3">MCU3</text>
<text x="212.2" y="40.3">OUT3</text>
<text x="229.7" y="41.6">ADC6</text>
<text x="229.7" y="39.1">ADC5</text>
<text x="229.7" y="36.5">ADC4</text>
<text x="237.4" y="37.8">5</text>
<text x="237.4" y="40.4">6</text>
<text x="252.7" y="37.8">5</text>
<text x="252.7" y="40.4">6</text>
<text x="261.5" y="39.1">OUT5</text>
<text x="261.5" y="41.6">OUT6</text>
<text x="261.5" y="36.5">OUT4</text>
<text x="269.2" y="37.8">5</text>
<text x="269.2" y="40.4">6</text>
<text x="56" y="42.9">OPA8</text>
<text x="229.7" y="44.1">ADC7</text>
<text x="229.7" y="46.7">ADC8</text>
<text x="237.4" y="42.9">7</text>
<text x="237.4" y="45.5">8</text>
<text x="252.7" y="42.9">7</text>
<text x="252.7" y="45.5">8</text>
<text x="261.5" y="44.1">OUT7</text>
<text x="261.5" y="46.7">OUT8</text>
<text x="269.2" y="42.9">7</text>
<text x="269.2" y="45.5">8</text>
<text x="21.4" y="53">OPA1</text>
<text x="55.1" y="53">ADC1</text>
<text x="110.2" y="50.2" transform="rotate(-90 110.2 50.2)">8</text>
<text x="21.4" y="58.1">OPA3</text>
<text x="21.4" y="55.6">OPA2</text>
<text x="55.1" y="58.1">ADC3</text>
<text x="55.1" y="55.6">ADC2</text>
<text x="88.6" y="55.3" transform="rotate(-90 88.6 55.3)">1</text>
<text x="100.9" y="58.2">7</text>
<text x="118.7" y="58.2">1</text>
<text x="124.6" y="59.4">RXD</text>
<text x="139.2" y="55.6">MCU6</text>
<text x="171.6" y="55.6">OUT6</text>
<text x="179.8" y="55.6">MCU2</text>
<text x="212.2" y="55.6">OUT2</text>
<text x="21.4" y="60.6">OPA4</text>
<text x="55.1" y="60.6">ADC4</text>
<text x="85.7" y="62">3</text>
<text x="100.9" y="65.8">6</text>
<text x="118.7" y="60.7">2</text>
<text x="118.7" y="63.2">3</text>
<text x="118.7" y="65.8">4</text>
<text x="124.6" y="64.5">DE</text>
<text x="88.6" y="70.6" transform="rotate(-90 88.6 70.6)">2</text>
<text x="124.6" y="67">TXD</text>
<text x="139.2" y="70.8">MCU5</text>
<text x="171.6" y="70.8">OUT5</text>
<text x="179.8" y="70.8">MCU1</text>
<text x="212.2" y="70.8">OUT1</text>
<text x="110.2" y="75.6" transform="rotate(-90 110.2 75.6)">5</text>
<text x="21.4" y="82.2">OPA5</text>
<text x="55.1" y="82.2">ADC5</text>
<text x="10.3" y="85.9">B</text>
<text x="21.4" y="89.9">OPA8</text>
<text x="21.4" y="87.3">OPA7</text>
<text x="21.4" y="84.8">OPA6</text>
<text x="55.1" y="84.8">ADC6</text>
<text x="55.1" y="87.3">ADC7</text>
<text x="55.1" y="89.9">ADC8</text>
<text x="285.3" y="85.9">B</text>
<text x="81.2" y="93.7">ADC1</text>
<text x="87.6" y="92.5">11</text>
<text x="87.6" y="95">12</text>
<text x="123.1" y="92.5">30</text>
<text x="123.1" y="95">31</text>
<text x="126.2" y="93.7">DE</text>
<text x="81.2" y="98.7">ADC3</text>
<text x="81.2" y="96.2">ADC2</text>
<text x="81.2" y="101.3">ADC4</text>
<text x="87.6" y="97.5">13</text>
<text x="87.6" y="100.1">14</text>
<text x="123.8" y="97.5">1</text>
<text x="123.8" y="100.1">2</text>
<text x="127.2" y="101.3">SET3</text>
<text x="81.2" y="106.4">ADC6</text>
<text x="81.2" y="103.8">ADC5</text>
<text x="87.6" y="102.6">15</text>
<text x="87.6" y="105.2">16</text>
<text x="87.6" y="107.7">17</text>
<text x="123.1" y="107.7">38</text>
<text x="123.8" y="102.6">3</text>
<text x="127.2" y="103.8">SET4</text>
<text x="81.2" y="111.4">ADC8</text>
<text x="81.2" y="108.9">ADC7</text>
<text x="83.7" y="114">STA</text>
<text x="87.6" y="110.2">18</text>
<text x="87.6" y="112.8">28</text>
<text x="123.1" y="110.2">39</text>
<text x="123.1" y="112.8">40</text>
<text x="82.2" y="119.1">RXD</text>
<text x="83.5" y="116.5">TXD</text>
<text x="87.6" y="115.3">29</text>
<text x="87.6" y="117.9">32</text>
<text x="123.1" y="115.3">41</text>
<text x="87.6" y="120.4">33</text>
<text x="87.6" y="122.9">34</text>
<text x="87.6" y="125.5">35</text>
<text x="123.8" y="120.4">8</text>
<text x="123.8" y="122.9">9</text>
<text x="24.3" y="130.5">SWDIO</text>
<text x="32.9" y="126.7">1</text>
<text x="32.9" y="129.3">2</text>
<text x="32.9" y="131.8">3</text>
<text x="47.9" y="130.5">TXD</text>
<text x="53.3" y="126.7">1</text>
<text x="53.3" y="129.3">2</text>
<text x="53.3" y="131.8">3</text>
<text x="79.8" y="129.2">SWCLK</text>
<text x="80.1" y="126.7">SWDIO</text>
<text x="87.6" y="128">36</text>
<text x="87.6" y="130.6">37</text>
<text x="10.3" y="135.9">C</text>
<text x="23.9" y="135.6">SWCLK</text>
<text x="32.9" y="134.4">4</text>
<text x="46.7" y="135.6">RXD</text>
<text x="53.3" y="134.4">4</text>
<text x="81.5" y="136.8">SET2</text>
<text x="87.6" y="135.6">19</text>
<text x="285.3" y="135.9">C</text>
<text x="80.7" y="141.9">MCU8</text>
<text x="81.5" y="139.4">SET1</text>
<text x="87.6" y="138.2">20</text>
<text x="87.6" y="140.7">21</text>
<text x="87.6" y="143.3">42</text>
<text x="123.1" y="143.3">10</text>
<text x="28.1" y="147">STA</text>
<text x="80.7" y="149.5">MCU5</text>
<text x="80.7" y="144.5">MCU7</text>
<text x="80.7" y="147">MCU6</text>
<text x="87.6" y="145.8">43</text>
<text x="87.6" y="148.3">44</text>
<text x="80.7" y="154.6">MCU3</text>
<text x="80.7" y="152.1">MCU4</text>
<text x="87.6" y="150.9">45</text>
<text x="87.6" y="153.4">46</text>
<text x="87.6" y="156">47</text>
<text x="20.9" y="160.7">1</text>
<text x="28.5" y="160.7">2</text>
<text x="34.4" y="159.7">SET1</text>
<text x="61.1" y="161">SET1</text>
<text x="80.7" y="157.2">MCU2</text>
<text x="80.7" y="159.7">MCU1</text>
<text x="87.6" y="161">22</text>
<text x="87.6" y="158.5">48</text>
<text x="123.8" y="161">4</text>
<text x="20.9" y="164.5">1</text>
<text x="28.5" y="164.5">2</text>
<text x="34.4" y="167.3">SET3</text>
<text x="34.4" y="163.5">SET2</text>
<text x="46.3" y="162">1</text>
<text x="46.3" y="164.5">2</text>
<text x="46.3" y="167.1">3</text>
<text x="56.4" y="167.1">6</text>
<text x="56.4" y="164.5">7</text>
<text x="56.4" y="162">8</text>
<text x="61.1" y="166.1">SET3</text>
<text x="61.1" y="163.5">SET2</text>
<text x="87.6" y="163.6">23</text>
<text x="87.6" y="166.1">24</text>
<text x="123.8" y="163.6">5</text>
<text x="123.8" y="166.1">6</text>
<text x="20.9" y="168.4">1</text>
<text x="20.9" y="172.2">1</text>
<text x="28.5" y="168.4">2</text>
<text x="28.5" y="172.2">2</text>
<text x="34.4" y="171.1">SET4</text>
<text x="46.3" y="169.6">4</text>
<text x="56.4" y="169.6">5</text>
<text x="61.1" y="168.6">SET4</text>
<text x="87.6" y="168.7">25</text>
<text x="87.6" y="171.2">26</text>
<text x="87.6" y="173.7">27</text>
<text x="123.8" y="173.7">7</text>
<text x="10.3" y="185.9">D</text>
<text x="285.3" y="185.9">D</text>
<text x="35" y="199.9">1</text>
<text x="85" y="199.9">2</text>
<text x="135" y="199.9">3</text>
<text x="185" y="199.9">4</text>
<text x="235" y="199.9">5</text>
<text x="285" y="199.9">6</text>
</g>
<g font-size="1.8" fill="#0000c2">
<text x="59.7" y="18.8">FILTER</text>
<text x="111.8" y="18.8">3.3V</text>
<text x="117" y="18.8">POWER SUPPLY</text>
<text x="204.5" y="18.8">output</text>
<text x="211.7" y="18.8">Filter</text>
<text x="255.3" y="18.8">SIF</text>
<text x="259.3" y="18.8">OUTPUT MATRIX</text>
<text x="125.7" y="44.2">RS485</text>
<text x="229.9" y="50.6">USE OPA OUTPUT &lt;----&gt;</text>
<text x="258.6" y="50.6">USE MCU OUTPUT</text>
<text x="147.3" y="89.9">STM32</text>
<text x="47" y="119.1">DEBUG INTERFACE</text>
</g>
<g font-size="1.8" fill="#008484">
<text x="79.2" y="21.2">+5V</text>
<text x="94" y="21.9">XC6206P332MR</text>
<text x="100.2" y="19.9">U1</text>
<text x="144.7" y="22.6">1N4148WS 4.7uF/16V</text>
<text x="146" y="19.9">D1</text>
<text x="167.6" y="22.5">R7</text>
<text x="185.4" y="22.6">1N4148WS 4.7uF/16V</text>
<text x="186.6" y="19.9">D6</text>
<text x="208.3" y="22.5">R19</text>
<text x="85.5" y="28">C2</text>
<text x="96.8" y="25">VI</text>
<text x="102.5" y="29" transform="rotate(-90 102.5 29)">GND</text>
<text x="103.8" y="25">VO</text>
<text x="113.4" y="28">C13</text>
<text x="120" y="25">+3.3V</text>
<text x="149.7" y="28.8">R2</text>
<text x="154.5" y="29.9" transform="rotate(-90 154.5 29.9)">4.7K</text>
<text x="163" y="28">C6</text>
<text x="165.1" y="25">220</text>
<text x="189.1" y="28.8">R15</text>
<text x="195.2" y="29.9" transform="rotate(-90 195.2 29.9)">4.7K</text>
<text x="203.6" y="28">C17</text>
<text x="205.7" y="25">220</text>
<text x="238.8" y="25">J20</text>
<text x="254" y="25">J18</text>
<text x="270.5" y="25">J19</text>
<text x="85.5" y="30.5">10uF/16V</text>
<text x="113.4" y="30.5">22uF/6.3V</text>
<text x="146" y="35.2">D2</text>
<text x="186.6" y="35.2">D7</text>
<text x="144.7" y="37.8">1N4148WS 4.7uF/16V</text>
<text x="165.1" y="40.2">220</text>
<text x="167.6" y="37.7">R8</text>
<text x="185.4" y="37.8">1N4148WS 4.7uF/16V</text>
<text x="205.7" y="40.2">220</text>
<text x="208.3" y="37.7">R20</text>
<text x="105.5" y="47.5">U2</text>
<text x="107.5" y="45">+3.3V</text>
<text x="149.7" y="44">R3</text>
<text x="154.5" y="45.1" transform="rotate(-90 154.5 45.1)">4.7K</text>
<text x="163" y="43.2">C7</text>
<text x="189.1" y="44">R16</text>
<text x="195.2" y="45.1" transform="rotate(-90 195.2 45.1)">4.7K</text>
<text x="203.6" y="43.2">C18</text>
<text x="30.3" y="52.9">1K</text>
<text x="35.5" y="51.7">R23</text>
<text x="82.6" y="50.4">SM712_SOT23</text>
<text x="100.8" y="49.9">SP3485</text>
<text x="144.7" y="53">1N4148WS 4.7uF/16V</text>
<text x="146" y="50.4">D3</text>
<text x="167.6" y="52.9">R9</text>
<text x="185.4" y="53">1N4148WS 4.7uF/16V</text>
<text x="186.6" y="50.4">D8</text>
<text x="208.3" y="52.9">R21</text>
<text x="30.3" y="55.5">1K</text>
<text x="30.3" y="58">1K</text>
<text x="35.5" y="54.2">R24</text>
<text x="35.5" y="59.3">R26</text>
<text x="35.5" y="56.7">R25</text>
<text x="103.4" y="59.3">B</text>
<text x="111.4" y="55.1" transform="rotate(-90 111.4 55.1)">VCC</text>
<text x="114.8" y="59.3">RO</text>
<text x="149.7" y="59.3">R4</text>
<text x="163" y="58.4">C8</text>
<text x="165.1" y="55.5">220</text>
<text x="189.1" y="59.3">R17</text>
<text x="203.6" y="58.4">C19</text>
<text x="205.7" y="55.5">220</text>
<text x="30.3" y="60.6">1K</text>
<text x="55.9" y="64.4">C27</text>
<text x="90.9" y="61.9">D5</text>
<text x="96.1" y="64.8" transform="rotate(-90 96.1 64.8)">120R</text>
<text x="97" y="61.9">R11</text>
<text x="115" y="61.8">~{RE}</text>
<text x="115" y="64.4">DE</text>
<text x="146" y="65.6">D4</text>
<text x="154.5" y="60.4" transform="rotate(-90 154.5 60.4)">4.7K</text>
<text x="186.6" y="65.6">D9</text>
<text x="195.2" y="60.4" transform="rotate(-90 195.2 60.4)">4.7K</text>
<text x="55.9" y="66.9">C29</text>
<text x="55.9" y="69.4">C31</text>
<text x="55.9" y="72">C33</text>
<text x="103.4" y="66.9">A</text>
<text x="115.5" y="66.9">DI</text>
<text x="144.7" y="68.3">1N4148WS 4.7uF/16V</text>
<text x="165.1" y="70.7">220</text>
<text x="167.6" y="68.2">R10</text>
<text x="185.4" y="68.3">1N4148WS 4.7uF/16V</text>
<text x="205.7" y="70.7">220</text>
<text x="208.3" y="68.2">R22</text>
<text x="55.9" y="74.5">10nF/50V</text>
<text x="111.4" y="73.2" transform="rotate(-90 111.4 73.2)">GND</text>
<text x="149.7" y="74.5">R5</text>
<text x="154.5" y="75.6" transform="rotate(-90 154.5 75.6)">4.7K</text>
<text x="163" y="73.7">C9</text>
<text x="189.1" y="74.5">R18</text>
<text x="195.2" y="75.6" transform="rotate(-90 195.2 75.6)">4.7K</text>
<text x="203.6" y="73.7">C20</text>
<text x="30.3" y="82.1">1K</text>
<text x="35.5" y="80.9">R27</text>
<text x="35.5" y="83.4">R28</text>
<text x="30.3" y="87.2">1K</text>
<text x="30.3" y="84.7">1K</text>
<text x="30.3" y="89.8">1K</text>
<text x="35.5" y="86">R29</text>
<text x="35.5" y="88.5">R30</text>
<text x="91.6" y="89.8">STM32G030C</text>
<text x="116.7" y="89.8">U6</text>
<text x="55.9" y="93.6">C28</text>
<text x="90.7" y="93.6">PA0</text>
<text x="118.7" y="93.6">PC6</text>
<text x="55.9" y="101.2">C34</text>
<text x="55.9" y="98.7">C32</text>
<text x="55.9" y="96.1">C30</text>
<text x="90.7" y="96.1">PA1</text>
<text x="90.7" y="98.7">PA2</text>
<text x="90.7" y="101.2">PA3</text>
<text x="111.6" y="101.2">PC14-32IN</text>
<text x="117.5" y="98.7">PC13</text>
<text x="118.7" y="96.1">PC7</text>
<text x="55.9" y="103.7">10nF/50V</text>
<text x="90.7" y="103.7">PA4</text>
<text x="90.7" y="106.3">PA5</text>
<text x="109.9" y="103.7">PC15-32OUT</text>
<text x="90.7" y="108.8">PA6</text>
<text x="90.7" y="111.4">PA7</text>
<text x="90.7" y="113.9">PA8</text>
<text x="118.7" y="108.8">PD0</text>
<text x="118.7" y="111.4">PD1</text>
<text x="118.7" y="113.9">PD2</text>
<text x="90.7" y="116.4">PA9</text>
<text x="90.7" y="119">PA10</text>
<text x="118.7" y="116.4">PD3</text>
<text x="35.6" y="125.3">J21</text>
<text x="55.9" y="124.1">J17</text>
<text x="90.7" y="121.5">PA11[PA9]</text>
<text x="90.7" y="124.1">PA12[PA10]</text>
<text x="109.9" y="124.1">PF1-OSCOUT</text>
<text x="111.6" y="121.5">PF0-OSCIN</text>
<text x="22.7" y="127.9">+3.3V</text>
<text x="43" y="127.9">+3.3V</text>
<text x="90.7" y="126.6">PA13-SWDIO</text>
<text x="90.7" y="129.1">PA14-SWCLK-BOOT0</text>
<text x="90.7" y="131.7">PA15</text>
<text x="90.7" y="136.8">PB0</text>
<text x="33.6" y="143.1">D15</text>
<text x="39.8" y="143.1">BLUE_LED</text>
<text x="90.7" y="139.3">PB1</text>
<text x="90.7" y="141.8">PB2</text>
<text x="34.3" y="149.5">R35</text>
<text x="34.3" y="146.9">4.7K</text>
<text x="90.7" y="144.4">PB3</text>
<text x="90.7" y="146.9">PB4</text>
<text x="90.7" y="149.5">PB5</text>
<text x="117.7" y="144.4">NRST</text>
<text x="134.6" y="146.9">C40</text>
<text x="134.6" y="149.5">100nF/50V</text>
<text x="90.7" y="152">PB6</text>
<text x="90.7" y="154.5">PB7</text>
<text x="50" y="157.1">SW7</text>
<text x="90.7" y="157.1">PB8</text>
<text x="90.7" y="159.6">PB9</text>
<text x="90.7" y="162.2">PB10</text>
<text x="90.7" y="164.7">PB11</text>
<text x="90.7" y="167.2">PB12</text>
<text x="117.9" y="164.7">VREF</text>
<text x="118.1" y="162.2">VBAT</text>
<text x="118.9" y="167.2">VDD</text>
<text x="131.5" y="162.2">+3.3V</text>
<text x="139.7" y="167.2">10uF/16V</text>
<text x="139.7" y="164.7">C39</text>
<text x="90.7" y="169.8">PB13</text>
<text x="90.7" y="172.3">PB14</text>
<text x="139.7" y="169.8">C41</text>
<text x="139.7" y="172.3">C42</text>
<text x="90.7" y="174.9">PB15</text>
<text x="118.6" y="174.9">GND</text>
<text x="139.7" y="174.9">100nF/50V</text>
</g>
<g font-size="1.8" fill="#848400">
<text x="20.6" y="27.5">IN1</text>
<text x="20.6" y="25">IN0</text>
<text x="30.7" y="25">IN0</text>
<text x="30.7" y="27.5">IN1</text>
<text x="44.3" y="27.5">OUT1</text>
<text x="44.3" y="25">OUT0</text>
<text x="245" y="28.8">OUT0</text>
<text x="20.6" y="35.2">IN4</text>
<text x="20.6" y="30.1">IN2</text>
<text x="20.6" y="32.6">IN3</text>
<text x="30.7" y="30.1">IN2</text>
<text x="30.7" y="32.6">IN3</text>
<text x="30.7" y="35.2">IN4</text>
<text x="44.3" y="35.2">OUT4</text>
<text x="44.3" y="32.6">OUT3</text>
<text x="44.3" y="30.1">OUT2</text>
<text x="245" y="31.3">OUT1</text>
<text x="245" y="33.9">OUT2</text>
<text x="20.6" y="40.2">IN6</text>
<text x="20.6" y="37.7">IN5</text>
<text x="30.7" y="40.2">IN6</text>
<text x="30.7" y="37.7">IN5</text>
<text x="44.3" y="40.2">OUT6</text>
<text x="44.3" y="37.7">OUT5</text>
<text x="245" y="36.4">OUT3</text>
<text x="245" y="39">OUT4</text>
<text x="245" y="41.5">OUT5</text>
<text x="20.6" y="42.8">IN7</text>
<text x="30.7" y="42.8">IN7</text>
<text x="44.3" y="42.8">OUT7</text>
<text x="245" y="46.6">OUT7</text>
<text x="245" y="44">OUT6</text>
<text x="78.2" y="54.2">485-</text>
<text x="78.2" y="72">485+</text>
</g>
<g font-size="1.8" fill="#008400">
<text x="29.9" y="158.3">JP1</text>
<text x="29.9" y="162.2">JP2</text>
<text x="29.9" y="166">JP3</text>
<text x="29.9" y="169.8">JP4</text>
</g>
</svg>
